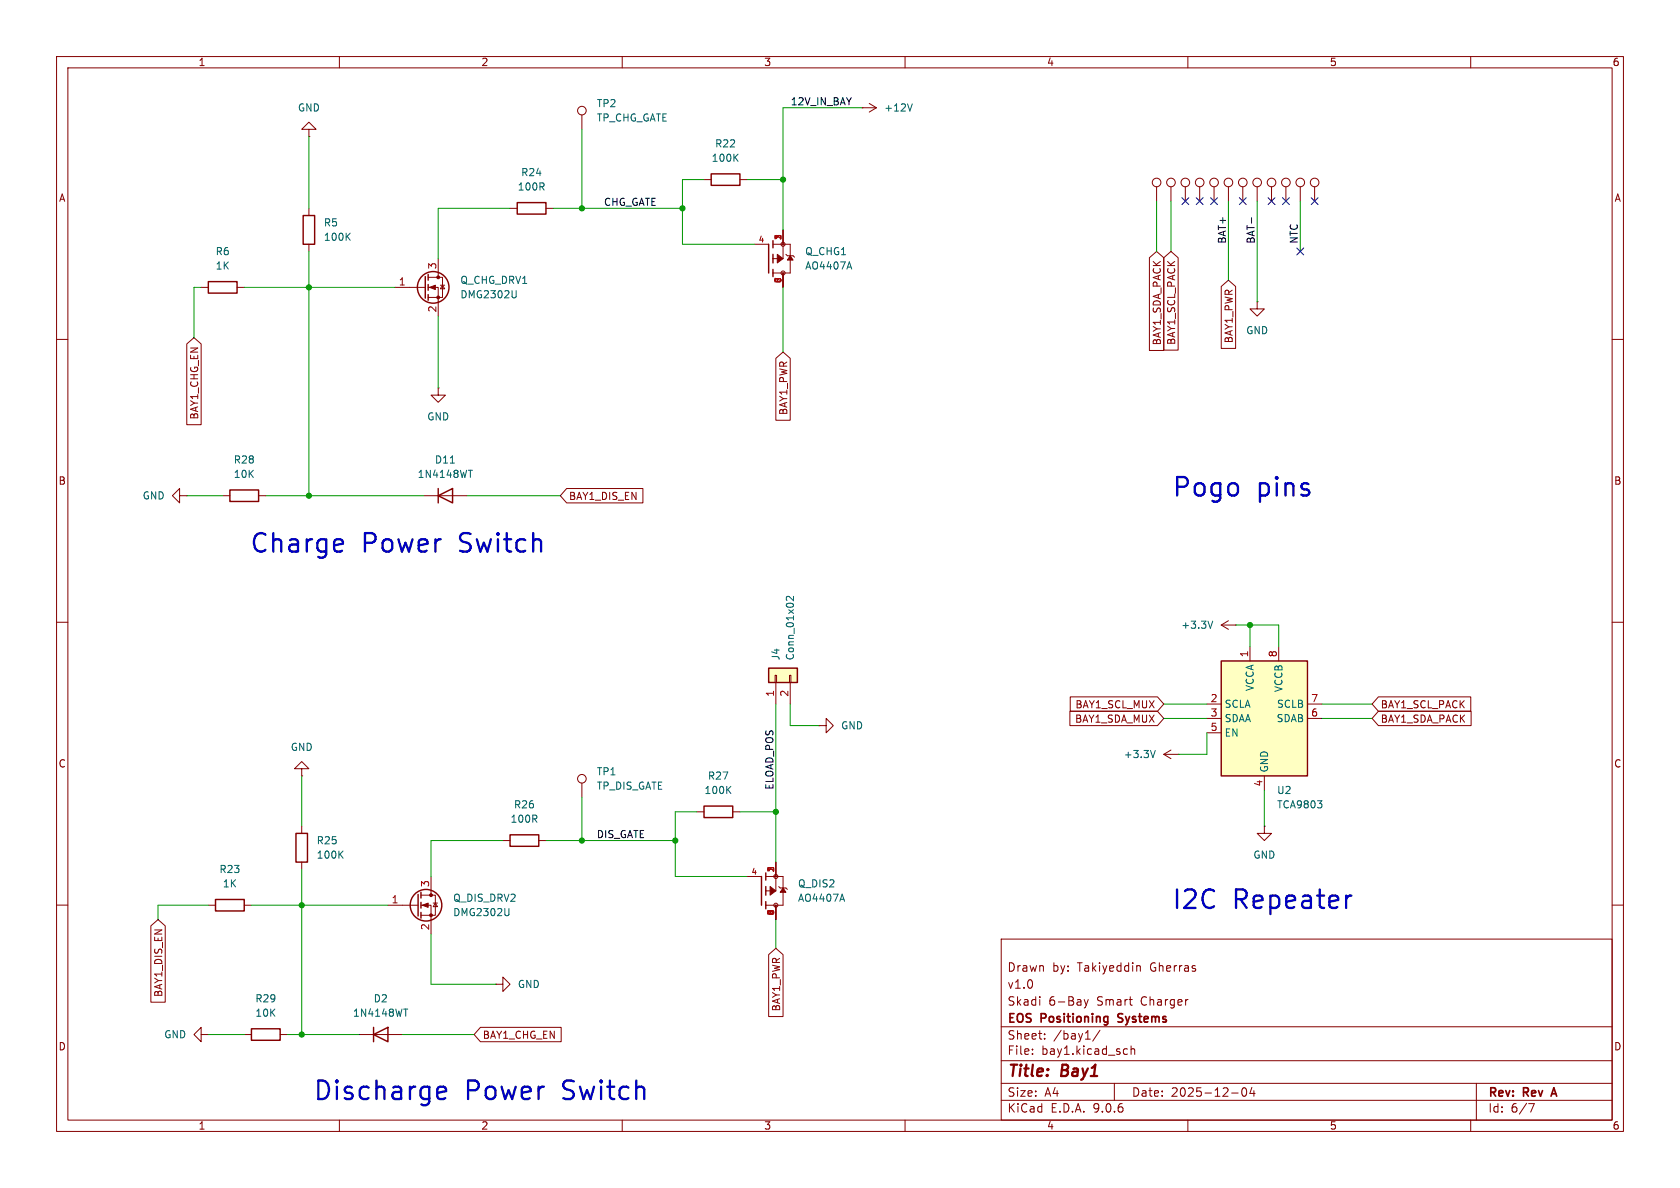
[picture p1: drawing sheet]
<svg xmlns="http://www.w3.org/2000/svg" width="297mm" height="210mm" viewBox="0 0 297 210" stroke-linecap="round" stroke-linejoin="round" font-family="sans-serif">
<g fill="none" stroke="#840000" stroke-width=".18">
<path d="M10 10h277v190h-277zM12 12h273v186h-273zM60 10v2M110 10v2M160 10v2M210 10v2M260 10v2M54.6 22.9h1.3l-1.3-1.3-1.3 1.3h1.3v1.2M54.6 24.1h.1M54.6 36.8v1.3M54.6 43.2v1.3M69.8 50.8h5.4"/>
<path d="M75.7 49h2.5v3.6h-2.5M75.7 50.8h1.8v5.1M77.5 45.7v3.3M77.9 50.4h.7M78.2 50.4l.4 .7h-.7zM222.2 53.3v1.3h1.3l-1.3 1.3-1.2-1.3h1.2M222.2 53.3h.1M10 60h2M285 60h2M10 110h2M285 110h2M223.5 146.1v1.2h1.3l-1.3 1.3-1.3-1.3h1.3"/>
<path d="M223.5 146.1h.1M10 160h2M177 166h108v32h-108zM183.8 176.2v.1M191.7 176.7l.3 1M192 177.7l-.1 .4-.2 .1M192.4 176.7l-.4 1M201.2 170.7h.2l.2 .2v.8M285 160h2M60 198v2M110 198v2M160 198v2"/>
<path d="M177 194.5h108M177 191.5h108M177 187.5h108M177 181.5h108M182.5 186.3v.1M182.5 185.5v.1M184.7 183.6v.1M184.7 182.8v.1M191.9 183.7h.8M194.5 182.1l-1.3 2M197 191.5v3M198.9 185.4l.4 .1"/>
<path d="M199.3 186.3l-.4 .1M200 185.5l.2-.1 .3 .1 .1 .9M200 184.9v1.5M210 198v2M217.7 193.2h1.2M219.7 192.4l.2-.1a.81 .81 0 0 1 .6 .6 .81 .81 0 0 1-.3 .8l-.2 .1a.81 .81 0 0 1-.3-1.4zM221.3 192.2l-.3 1.1h.9M221.7 192.8v1M260 198v2M261 191.5v6.5M270.2 195.1h1l-.6 1.5"/>
</g>
<path d="M197.7 179.3v.5M197.6 180.6l.2 .1M274.3 193.4h.8M274.7 192.3l-.5 1.5" fill="none" stroke="#840000" stroke-width=".3"/>
<g fill="none" stroke="#840000" stroke-width=".25">
<path d="M53.6 38.1h2v5.1h-2zM75.2 48.9v3.8M75.7 48.5v1M75.7 50.3v1M75.7 52.1v1"/>
<circle cx="76.6" cy="50.8" r="2.79"/>
</g>
<path d="M61.4 41.8l.5 .7M61.9 41.2l-.7 .7M91.2 51.4v1l-.2 .2" fill="none" stroke="#006464" stroke-width=".18"/>
<g fill="#840000" stroke="#840000" stroke-width=".18">
<path d="M75.9 50.8l1.1-.4v.8z"/>
<circle cx="77.5" cy="49" r=".25"/>
<circle cx="77.5" cy="52.6" r=".25"/>
</g>
<path d="M215.9 116.8h15.2v20.4h-15.2z" fill="#ffffc2"/>
<path d="M135.9 43.2v5.1M136.7 42.5v1.3M136.7 45v1.5M136.7 47.6v1.3M215.9 116.8h15.2v20.4h-15.2zM38.1 159h5.1v2h-5.1zM124.5 142.5h5v2h-5zM134.6 154.9v5.1M135.4 154.3v1.3M135.4 156.7v1.5M135.4 159.4v1.3" fill="none" stroke="#840000" stroke-width=".25"/>
<g fill="none" stroke="#840000" stroke-width=".18">
<path d="M204.5 33v2.6M207 33v2.6M209.5 33v2.6M212.1 33v2.6M214.6 33v2.6M217.2 33v2.6M219.7 33v2.6M222.2 33v2.6M224.8 33v2.6M227.3 33v2.6M229.9 33v2.6M232.4 33v2.6"/>
<path d="M133.3 43.2h2.6M136.7 43.2h3v5.1h-3M138.4 40.6v5.1h-1.7M138.4 48.3v2.5M138.9 45l.3 .2h1l.3 .3M31.7 87.6v-1.2l-1.2 1.2 1.2 1.3v-1.3h1.3M33 87.6h.1M215.9 110.5l1.3 .8M215.9 110.5h2.5M217.2 109.7l-1.3 .8M218.4 110.5h.1M221 114.3v2.5"/>
<path d="M226.1 114.3v2.5M102.9 138.4v2.6M144.8 128.3h1.2v-1.3l1.3 1.3-1.3 1.2v-1.2M144.8 128.3h.1M205.7 133.4l1.3 .7M205.7 133.4h2.6M207 132.6l-1.3 .8M208.3 133.4h.1M213.4 124.5h2.5M213.4 127h2.5M213.4 129.5h2.5M223.5 137.2v2.5"/>
<path d="M231.1 124.5h2.6M231.1 127h2.6M123.2 143.5h1.3M129.5 143.5h1.3M132.1 154.9h2.5M135.4 154.9h3v5.1h-3M137.2 152.4v5.1h-1.8M137.7 156.7l.2 .3h1l.3 .2M36.8 160h1.3M43.2 160h1.2M137.2 160v2.6M35.6 182.9v-1.3l-1.3 1.3 1.3 1.3v-1.3h1.2"/>
<path d="M36.8 182.9h.1"/>
<circle cx="204.5" cy="32.3" r=".76"/>
<circle cx="207" cy="32.3" r=".76"/>
<circle cx="209.5" cy="32.3" r=".76"/>
<circle cx="212.1" cy="32.3" r=".76"/>
<circle cx="214.6" cy="32.3" r=".76"/>
<circle cx="217.2" cy="32.3" r=".76"/>
<circle cx="219.7" cy="32.3" r=".76"/>
<circle cx="222.2" cy="32.3" r=".76"/>
<circle cx="224.8" cy="32.3" r=".76"/>
<circle cx="227.3" cy="32.3" r=".76"/>
<circle cx="229.9" cy="32.3" r=".76"/>
<circle cx="232.4" cy="32.3" r=".76"/>
<circle cx="138.4" cy="48.3" r=".36"/>
<circle cx="138.4" cy="43.2" r=".36"/>
<circle cx="102.9" cy="137.7" r=".76"/>
<circle cx="137.2" cy="154.9" r=".36"/>
<circle cx="137.2" cy="160" r=".36"/>
</g>
<path d="M150.2 46.3l.4 1.3M214.4 109.8l-.4 1.3M128.7 139.6l.5 .7M129.2 139l-.7 .7M204.2 132.7l-.4 1.2M148.9 158.1l.4 1.2" fill="none" stroke="#006464" stroke-width=".18"/>
<g fill="#840000" stroke="#840000" stroke-width=".18">
<path d="M136.1 156.7l1.1 .8-1.1 .7z"/>
<path d="M138.4 157l.5 .7h-1z"/>
<path d="M137.4 45l1 .7-1 .8z"/>
<path d="M139.7 45.2l.5 .8h-1z"/>
</g>
<path d="M135.9 118.1h5.1v2.6h-5.1z" fill="#ffffc2"/>
<g fill="none" stroke="#840000" stroke-width=".25">
<path d="M91.4 35.8h5.1v2h-5.1zM125.7 30.7h5.1v2.1h-5.1zM36.8 49.8h5.1v2h-5.1zM40.6 86.6h5.1v2h-5.1zM77.5 87.6l2.5-1.2v2.5zM77.5 86.4v2.5M135.9 118.1h5.1v2.6h-5.1zM52.3 147.3h2.1v5.1h-2.1zM73.9 158.1v3.8M74.4 157.7v1.1M74.4 159.5v1M90.2 147.6h5v2h-5z"/>
<path d="M74.4 161.3v1M44.4 181.9h5.1v2h-5.1zM66 182.9l2.6-1.3v2.6zM66 181.6v2.6"/>
<circle cx="75.3" cy="160" r="2.79"/>
</g>
<g fill="none" stroke="#840000" stroke-width=".18">
<path d="M152.4 19.1h.1M152.4 19.1h2.5M153.7 18.3l1.2 .8M154.9 19.1l-1.2 .7M90.2 36.8h1.2M96.5 36.8h1.3M102.9 20.3v2.6M124.5 31.8h1.2M130.8 31.8h1.3M35.6 50.8h1.2M41.9 50.8h1.3M203.2 45.6l1.3-1.1 1.2 1.1v16.4h-2.5z"/>
<path d="M205.7 45.6l1.3-1.1 1.3 1.1v16.3h-2.6zM215.9 50.6l1.3-1.1 1.2 1.1v11h-2.5zM33 60.8l1.3-1.1 1.3 1.1v14.3h-2.6zM77.5 68.6v1.3h1.2l-1.2 1.2-1.3-1.2h1.3M77.5 68.6h.1M137.2 63.3l1.2-1.1 1.3 1.1v11h-2.5zM39.4 87.6h1.2M45.7 87.6h1.3M74.9 87.6h7.6M100.2 86.4h13.5v2.5h-13.5l-1.1-1.3zM137 119.4h.3v1.3h-.3zM139.6 119.4h.2v1.3h-.2z"/>
<path d="M53.3 135.9h1.3l-1.3-1.3-1.2 1.3h1.2v1.3M53.3 137.2h.1M137.2 120.7v3.8M139.7 120.7v3.8M189.1 125.7h15.5l1.1 1.3-1.1 1.3h-15.5zM189.2 123.2h15.4l1.1 1.3-1.1 1.2h-15.4zM243.7 123.2h16.3v2.5h-16.3l-1.1-1.2zM243.7 125.7h16.4v2.6h-16.4l-1.1-1.3zM53.3 146.1v1.2M53.3 152.4v1.3M74.4 158.2h2.6v3.6h-2.6M76.2 154.9v3.3"/>
<path d="M76.6 159.6h.7M77 159.6l.3 .7h-.7zM88.9 148.6h1.3M95.2 148.6h1.3M26.7 163.7l1.2-1.1 1.3 1.1v13.5h-2.5zM68.6 160h5.3M74.4 160h1.8v5.1M87.6 174h1.3v-1.3l1.3 1.3-1.3 1.3v-1.3M87.6 174h.1M135.9 168.8l1.3-1.2 1.2 1.2v10.9h-2.5zM43.2 182.9h1.2M49.5 182.9h1.3"/>
<path d="M63.5 182.9h7.6M84.9 181.6h14.3v2.6h-14.3l-1.1-1.3z"/>
<circle cx="102.9" cy="19.6" r=".76"/>
</g>
<path d="M161.3 18.4l-.4 1.2M129.9 27.8l.6 .7M130.5 27.2l-.7 .8M79.6 81.9h.7M82.8 83.1h.7M140.3 105.4v.8l-.9-.8-.4 .3 .1 .4M60.1 151l.5 .7M60.6 150.4l-.7 .8M71.4 178.4h.7M90 160.6v1l-.3 .3" fill="none" stroke="#006464" stroke-width=".18"/>
<g fill="#840000" stroke="#840000" stroke-width=".18">
<path d="M74.7 160l1-.4v.8z"/>
<circle cx="76.2" cy="158.2" r=".25"/>
<circle cx="76.2" cy="161.8" r=".25"/>
</g>
<path d="M221.3 38.5v1" fill="none" stroke="#0f0f0f" stroke-width=".18"/>
<g fill="none" stroke="#009600" stroke-width=".18">
<path d="M152.4 19.1h-14v21.5M54.6 24.1v12.7M90.2 36.8h-12.7v8.9M97.8 36.8h22.8M102.9 22.9v13.9M124.5 31.8h-3.9v11.4h12.7M132.1 31.8h6.3M204.5 35.6v8.9M207 35.6v8.9M217.2 35.6v13.9M222.2 35.6v17.7M229.9 35.6v8.9"/>
<path d="M35.6 50.8h-1.3v8.9M43.2 50.8h26.6M54.6 44.5v43.1M77.5 55.9v12.7M138.4 50.8v11.4M33 87.6h6.4M47 87.6h27.9M82.5 87.6h16.6M218.4 110.5h7.7v3.8M221 110.5v3.8M53.3 137.2v8.9M137.2 124.5v27.9"/>
<path d="M139.7 124.5v3.8h5.1M205.7 124.5h7.7M205.7 127h7.7M213.4 129.5v3.9h-5.1M223.5 139.7v6.4M233.7 124.5h8.9M233.7 127h8.9M53.3 153.7v29.2M88.9 148.6h-12.7v6.3M96.5 148.6h22.9M102.9 141v7.6M123.2 143.5h-3.8v11.4h12.7"/>
<path d="M130.8 143.5h6.4M36.8 160h-8.9v2.6M44.4 160h24.2M76.2 165.1v8.9h11.4M137.2 162.6v5M36.8 182.9h6.4M50.8 182.9h12.7M71.1 182.9h12.7"/>
</g>
<g fill="none" stroke="#000084" stroke-width=".18">
<path d="M208.9 35l1.3 1.2M210.2 35l-1.3 1.2M211.5 35l1.2 1.2M212.7 35l-1.2 1.2M214 35l1.2 1.2M215.2 35l-1.2 1.2M219.1 35l1.2 1.2M220.3 35l-1.2 1.2M224.2 35l1.2 1.2M225.4 35l-1.2 1.2M226.7 35l1.2 1.2M227.9 35l-1.2 1.2"/>
<path d="M231.8 35l1.2 1.2M233 35l-1.2 1.2M229.3 43.8l1.2 1.3M230.5 43.8l-1.2 1.3"/>
</g>
<path d="M60.2 95.3l.3 .2 .1 .6-1.5 .3M60.5 97.4l-.3 .1M238.9 158.3l-.6 .2M77.3 193.2l1.6-.3-.2-.6-.3-.2h-.6l-.3 .2-.2 .3v1.2l.2 .3 .3 .2h.6l.3-.2" fill="none" stroke="#0000c2" stroke-width=".41"/>
<g fill="#009600" stroke="#009600" stroke-width=".18">
<circle cx="54.6" cy="87.6" r=".46"/>
<circle cx="54.6" cy="50.8" r=".46"/>
<circle cx="138.4" cy="31.8" r=".46"/>
<circle cx="102.9" cy="36.8" r=".46"/>
<circle cx="120.6" cy="36.8" r=".46"/>
<circle cx="53.3" cy="182.9" r=".46"/>
<circle cx="53.3" cy="160" r=".46"/>
<circle cx="102.9" cy="148.6" r=".46"/>
<circle cx="221" cy="110.5" r=".46"/>
<circle cx="137.2" cy="143.5" r=".46"/>
<circle cx="119.4" cy="148.6" r=".46"/>
</g>
<g font-size="4.6" fill="#0000c2">
<text x="207" y="88.4">Pogo</text>
<text x="222.3" y="88.4">pins</text>
<text x="44" y="98.3">Charge</text>
<text x="64" y="98.3">Power</text>
<text x="81.6" y="98.3">Switch</text>
<text x="207" y="161.3">I2C</text>
<text x="218" y="161.3">Repeater</text>
<text x="55.2" y="195">Discharge</text>
<text x="82.3" y="195">Power</text>
<text x="99.8" y="195">Switch</text>
</g>
<g font-size="2.8" fill="#840000">
<text x="178" y="190.9">Title:</text>
<text x="187.7" y="190.9">Bay1</text>
</g>
<g font-size="2.1" fill="#840000">
<text x="178" y="172">Drawn</text>
<text x="186" y="172">by:</text>
<text x="190.5" y="172">Takiyeddin</text>
<text x="203.5" y="172">Gherras</text>
<text x="178" y="178">Skadi</text>
<text x="178" y="175">v1.0</text>
<text x="185.4" y="178">6-Bay</text>
<text x="194" y="178">Smart</text>
<text x="201.8" y="178">Charger</text>
<text x="178" y="184">Sheet:</text>
<text x="178" y="181.2">EOS</text>
<text x="184.1" y="181.2">Positioning</text>
<text x="186.2" y="184">/bay1/</text>
<text x="198.3" y="181.2">Systems</text>
<text x="178" y="186.7">File:</text>
<text x="184.1" y="186.7">bay1.kicad_sch</text>
<text x="178" y="196.9">KiCad</text>
<text x="178" y="194.1">Size:</text>
<text x="184.7" y="194.1">A4</text>
<text x="185.7" y="196.9">E.D.A.</text>
<text x="193.3" y="196.9">9.0.6</text>
<text x="200" y="194.1">Date:</text>
<text x="207" y="194.1">2025-12-04</text>
<text x="263" y="194.3">Rev:</text>
<text x="263" y="196.9">Id:</text>
<text x="267.1" y="196.9">6/7</text>
<text x="269.4" y="194.3">Rev</text>
<text x="275.1" y="194.3">A</text>
</g>
<g font-size="1.8" fill="#840000">
<text x="35" y="11.9">1</text>
<text x="85" y="11.9">2</text>
<text x="135" y="11.9">3</text>
<text x="185" y="11.9">4</text>
<text x="235" y="11.9">5</text>
<text x="285" y="11.9">6</text>
<text x="10.3" y="35.9">A</text>
<text x="285.3" y="35.9">A</text>
<text x="205.4" y="61.1" transform="rotate(-90 205.4 61.1)">BAY1_SDA_PACK</text>
<text x="208" y="61.1" transform="rotate(-90 208 61.1)">BAY1_SCL_PACK</text>
<text x="218.1" y="60.8" transform="rotate(-90 218.1 60.8)">BAY1_PWR</text>
<text x="35.2" y="74.3" transform="rotate(-90 35.2 74.3)">BAY1_CHG_EN</text>
<text x="139.4" y="73.5" transform="rotate(-90 139.4 73.5)">BAY1_PWR</text>
<text x="10.3" y="85.9">B</text>
<text x="100.5" y="88.6">BAY1_DIS_EN</text>
<text x="285.3" y="85.9">B</text>
<text x="190" y="125.4">BAY1_SCL_MUX</text>
<text x="244" y="125.4">BAY1_SCL_PACK</text>
<text x="190" y="128">BAY1_SDA_MUX</text>
<text x="244" y="128">BAY1_SDA_PACK</text>
<text x="10.3" y="135.9">C</text>
<text x="285.3" y="135.9">C</text>
<text x="28.9" y="176.3" transform="rotate(-90 28.9 176.3)">BAY1_DIS_EN</text>
<text x="138.1" y="178.9" transform="rotate(-90 138.1 178.9)">BAY1_PWR</text>
<text x="10.3" y="185.9">D</text>
<text x="85.2" y="183.8">BAY1_CHG_EN</text>
<text x="285.3" y="185.9">D</text>
<text x="35" y="199.9">1</text>
<text x="85" y="199.9">2</text>
<text x="135" y="199.9">3</text>
<text x="185" y="199.9">4</text>
<text x="235" y="199.9">5</text>
<text x="285" y="199.9">6</text>
</g>
<g font-size="1.8" fill="#006464">
<text x="52.6" y="19.9">GND</text>
<text x="105.4" y="19.2">TP2</text>
<text x="105.4" y="21.7">TP_CHG_GATE</text>
<text x="156.2" y="19.9">+12V</text>
<text x="125.7" y="28.8">100K</text>
<text x="126.3" y="26.3">R22</text>
<text x="91.4" y="33.9">100R</text>
<text x="92" y="31.3">R24</text>
<text x="57.2" y="40.2">R5</text>
<text x="38" y="45.3">R6</text>
<text x="38" y="47.9">1K</text>
<text x="57.2" y="42.8">100K</text>
<text x="142.2" y="45.3">Q_CHG1</text>
<text x="142.2" y="47.9">AO4407A</text>
<text x="81.3" y="50.4">Q_CHG_DRV1</text>
<text x="81.3" y="52.9">DMG2302U</text>
<text x="220.2" y="59.3">GND</text>
<text x="75.4" y="74.5">GND</text>
<text x="41.2" y="82.1">R28</text>
<text x="76.8" y="82.1">D11</text>
<text x="25.1" y="88.5">GND</text>
<text x="41.2" y="84.7">10K</text>
<text x="73.7" y="84.7">1N4148WT</text>
<text x="208.7" y="111.4">+3.3V</text>
<text x="138" y="116.8" transform="rotate(-90 138 116.8)">J4</text>
<text x="140.6" y="116.8" transform="rotate(-90 140.6 116.8)">Conn_01x02</text>
<text x="216.4" y="125.3">SCLA</text>
<text x="221.8" y="122.3" transform="rotate(-90 221.8 122.3)">VCCA</text>
<text x="225.7" y="125.3">SCLB</text>
<text x="226.9" y="122.4" transform="rotate(-90 226.9 122.4)">VCCB</text>
<text x="148.6" y="129.1">GND</text>
<text x="216.4" y="127.9">SDAA</text>
<text x="216.4" y="130.4">EN</text>
<text x="225.6" y="127.9">SDAB</text>
<text x="51.3" y="132.9">GND</text>
<text x="105.4" y="137.3">TP1</text>
<text x="198.6" y="134.2">+3.3V</text>
<text x="224.4" y="136.7" transform="rotate(-90 224.4 136.7)">GND</text>
<text x="90.8" y="143.1">R26</text>
<text x="105.4" y="139.8">TP_DIS_GATE</text>
<text x="124.4" y="140.6">100K</text>
<text x="125.1" y="138">R27</text>
<text x="225.7" y="140.6">U2</text>
<text x="225.7" y="143.1">TCA9803</text>
<text x="55.9" y="149.5">R25</text>
<text x="90.2" y="145.6">100R</text>
<text x="38.7" y="154.5">R23</text>
<text x="55.9" y="152">100K</text>
<text x="221.5" y="152">GND</text>
<text x="39.3" y="157.1">1K</text>
<text x="80" y="159.6">Q_DIS_DRV2</text>
<text x="141" y="157.1">Q_DIS2</text>
<text x="141" y="159.6">AO4407A</text>
<text x="80" y="162.2">DMG2302U</text>
<text x="45" y="177.4">R29</text>
<text x="45" y="179.9">10K</text>
<text x="62.3" y="179.9">1N4148WT</text>
<text x="66" y="177.4">D2</text>
<text x="91.4" y="174.9">GND</text>
<text x="28.9" y="183.7">GND</text>
</g>
<g font-size="1.8" fill="#0f0f0f">
<text x="139.7" y="18.7">12V_IN_BAY</text>
<text x="106.7" y="36.5">CHG_GATE</text>
<text x="216.8" y="43.2" transform="rotate(-90 216.8 43.2)">BAT+</text>
<text x="221.9" y="43.2" transform="rotate(-90 221.9 43.2)">BAT-</text>
<text x="229.5" y="43.2" transform="rotate(-90 229.5 43.2)">NTC</text>
<text x="136.8" y="139.7" transform="rotate(-90 136.8 139.7)">ELOAD_POS</text>
<text x="105.4" y="148.2">DIS_GATE</text>
</g>
<g font-size="1.8" fill="#a90000">
<text x="77.2" y="47.7" transform="rotate(-90 77.2 47.7)">3</text>
<text x="70.4" y="50.5">1</text>
<text x="77.2" y="55.3" transform="rotate(-90 77.2 55.3)">2</text>
<text x="220.7" y="116.3" transform="rotate(-90 220.7 116.3)">1</text>
<text x="225.8" y="116.3" transform="rotate(-90 225.8 116.3)">8</text>
<text x="136.9" y="123.3" transform="rotate(-90 136.9 123.3)">1</text>
<text x="139.4" y="123.3" transform="rotate(-90 139.4 123.3)">2</text>
<text x="213.9" y="124.2">2</text>
<text x="231.7" y="124.2">7</text>
<text x="213.9" y="126.7">3</text>
<text x="213.9" y="129.3">5</text>
<text x="231.7" y="126.7">6</text>
<text x="223.3" y="139.1" transform="rotate(-90 223.3 139.1)">4</text>
<text x="69.1" y="159.8">1</text>
<text x="75.9" y="156.9" transform="rotate(-90 75.9 156.9)">3</text>
<text x="75.9" y="164.5" transform="rotate(-90 75.9 164.5)">2</text>
</g>
<g font-size="1.4" fill="#a90000">
<text x="134" y="42.9">4</text>
<text x="138.2" y="42.5" transform="rotate(-90 138.2 42.5)">1</text>
<text x="138.2" y="50.1" transform="rotate(-90 138.2 50.1)">7</text>
<text x="132.7" y="154.7">4</text>
<text x="136.9" y="154.3" transform="rotate(-90 136.9 154.3)">1</text>
<text x="136.9" y="161.9" transform="rotate(-90 136.9 161.9)">7</text>
</g>
</svg>
